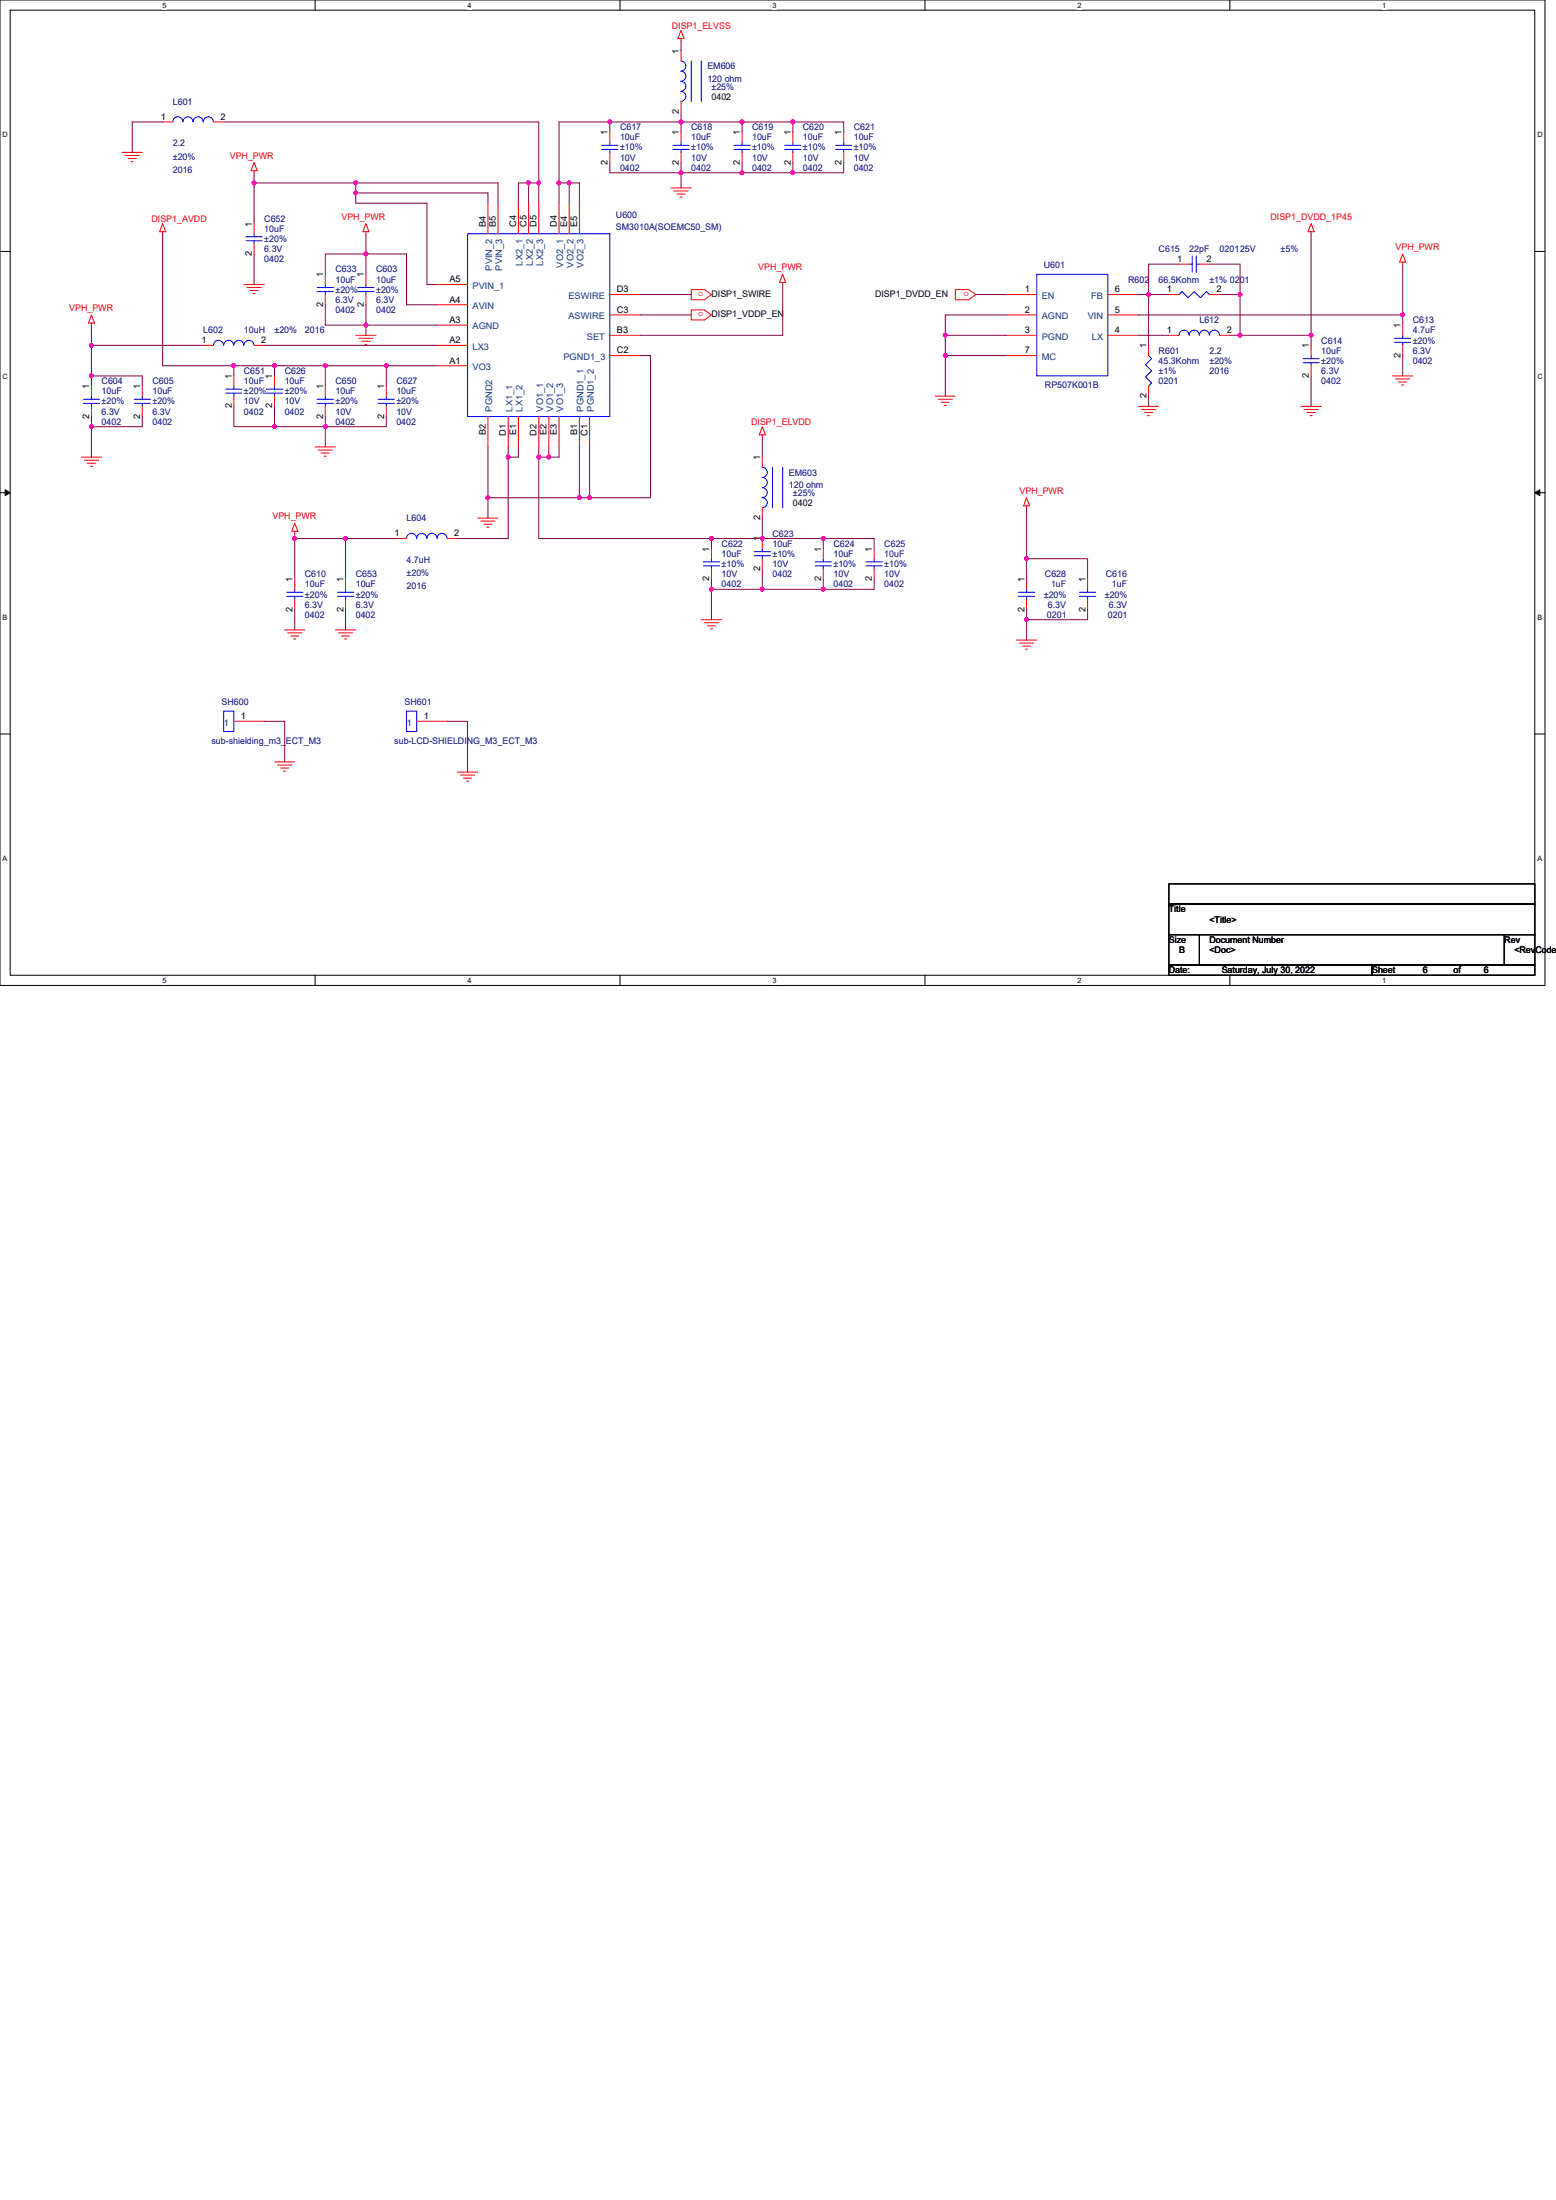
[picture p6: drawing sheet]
<svg xmlns="http://www.w3.org/2000/svg" width="210mm" height="297mm" viewBox="0 0 210 297" stroke-linecap="round" stroke-linejoin="round" font-family="sans-serif">
<path d="M0 0h208.5v133.1h-208.5zM1.4 1.4h205.7v130.3h-205.7z" fill="none" stroke="#000" stroke-width=".13"/>
<g fill="#fff">
<path d="M21.9 .1h.6v1.1h-.6z"/>
<path d="M21.9 131.8h.6v1.1h-.6z"/>
</g>
<path d="M42.5 0v1.4M42.5 131.7v1.4" fill="none" stroke="#000" stroke-width=".13"/>
<g fill="#fff">
<path d="M63.1 .1h.5v1.1h-.5z"/>
<path d="M63.1 131.8h.5v1.1h-.5z"/>
</g>
<path d="M83.7 0v1.4M83.7 131.7v1.4" fill="none" stroke="#000" stroke-width=".13"/>
<g fill="#fff">
<path d="M104.2 .1h.6v1.1h-.6z"/>
<path d="M104.2 131.8h.6v1.1h-.6z"/>
</g>
<path d="M124.8 0v1.4M124.8 131.7v1.4" fill="none" stroke="#000" stroke-width=".13"/>
<g fill="#fff">
<path d="M145.4 .1h.5v1.1h-.5z"/>
<path d="M145.4 131.8h.5v1.1h-.5z"/>
</g>
<path d="M166 0v1.4M166 131.7v1.4" fill="none" stroke="#000" stroke-width=".13"/>
<g fill="#fff">
<path d="M186.5 .1h.6v1.1h-.6z"/>
<path d="M186.5 131.8h.6v1.1h-.6z"/>
<path d="M.4 17.7h.7v1.1h-.7z"/>
<path d="M207.5 17.7h.7v1.1h-.7z"/>
<path d="M.4 50.2h.7v1.1h-.7z"/>
<path d="M207.5 50.2h.7v1.1h-.7z"/>
</g>
<path d="M0 34h1.4M207.1 34h1.4" fill="none" stroke="#000" stroke-width=".13"/>
<g fill="#fff">
<path d="M.4 82.8h.6v1.1h-.6z"/>
<path d="M207.5 82.8h.6v1.1h-.6z"/>
</g>
<path d="M0 66.5h1.4M207.1 66.5h1.4" fill="none" stroke="#000" stroke-width=".13"/>
<path d="M.7 66.1l.7 .4-.7 .4zM207.1 66.5l.7-.4v.8z" fill="#000" stroke="#000" stroke-width=".13"/>
<g fill="#fff">
<path d="M.4 115.4h.6v1.1h-.6z"/>
<path d="M207.5 115.4h.6v1.1h-.6z"/>
</g>
<path d="M0 99.1h1.4M207.1 99.1h1.4M157.7 119.3h49.4v2.8h-49.4zM157.7 122.1h49.4v4.1h-49.4zM157.7 126.2h4.2v4.1h-4.2zM157.7 130.3h27.5v1.4h-27.5zM161.9 126.2h41.1v4.1h-41.1zM185.2 130.3h21.9v1.4h-21.9zM203 126.2h4.1v4.1h-4.1z" fill="none" stroke="#000" stroke-width=".13"/>
<g fill="none" stroke="#f00" stroke-width=".13">
<path d="M21.9 16.5h1.4M28.8 16.5h1.4M82.3 17.8v1.4M91.9 6.9v1.3M91.9 13.7v1.4M91.9 17.8v1.4M91.9 5.2v.3M91.9 4.1l.4 1.1h-.8zM100.1 17.8v1.4M107 17.8v1.4M113.9 17.8v1.4M16.5 20.6h2.7"/>
<path d="M16.9 21h1.9M17.3 21.4h1.1M17.7 21.8h.3M21.9 30.2l.5 1.1h-.9zM21.9 31.3v.3M32.9 38.4h2.8M33.3 38.8h2M33.7 39.2h1.1M34.2 39.6h.2M34.3 30.2v1.4M34.3 32.9v1.4M34.3 23.1v.2"/>
<path d="M34.3 21.9l.4 1.2h-.8zM43.9 37v1.4M43.9 39.8v1.3M49.4 31.3v.3M49.4 37v1.4M49.4 39.8v1.3M49.4 30.2l.4 1.1h-.8zM59 38.4h4.1M65.8 27.4v4.2M67.2 27.4v4.2M70 27.4v4.2M71.3 27.4v4.2"/>
<path d="M72.7 27.4v4.2M75.4 27.4v4.2M76.8 27.4v4.2M78.2 27.4v4.2M82.3 39.8h4.1M82.3 20.6v1.3M90.5 25.4h2.8M90.9 25.8h2M91.4 26.2h1.1M91.8 26.6h.2M91.9 20.6v1.3M93.3 39.1h1.8l.9 .7-.9 .7h-1.8z"/>
<path d="M100.1 20.6v1.3M105.6 37l.4 1.1h-.8zM105.6 38.1v.3M107 20.6v1.3M113.9 20.6v1.3M128.9 39.1h1.8l1 .7-1 .7h-1.8zM135.8 39.8h4.1M149.5 39.8h4.1M157.7 39.8h1.4M159.1 35.7h1.4M161.9 35.7h1.3M163.2 39.8h1.4"/>
<path d="M176.9 31.3v.3M176.9 30.2l.5 1.1h-.9zM189.3 35.4v.3M189.3 34.3l.4 1.1h-.8zM12.3 43.6v.3M12.3 52.1v1.4M12.3 54.9v1.3M12.3 42.5l.5 1.1h-.9zM19.2 52.1v1.4M19.2 54.9v1.3M27.4 46.6h1.4M31.6 50.8v1.3"/>
<path d="M31.6 53.5v1.4M34.3 46.6h1.4M37 50.8v1.3M37 53.5v1.4M43.9 52.1v1.4M43.9 54.9v1.3M48 45.3h2.8M48.4 45.7h1.9M48.8 46.1h1.1M49.3 46.5h.2M52.1 52.1v1.4M52.1 54.9v1.3"/>
<path d="M59 46.6h4.1M59 49.4h4.1M59 41.1h4.1M59 43.9h4.1M65.8 56.2v4.1M68.6 56.2v4.1M70 56.2v4.1M72.7 56.2v4.1M74.1 56.2v4.1M75.4 56.2v4.1M78.2 56.2v4.1M79.6 56.2v4.1"/>
<path d="M82.3 42.5h4.1M82.3 45.3h4.1M82.3 48h4.1M93.3 41.8h1.8l.9 .7-.9 .7h-1.8zM102.9 58.7v.3M102.9 57.6l.4 1.1h-.8zM126.2 53.5h2.7M126.6 53.9h1.9M127 54.3h1.1M127.4 54.7h.3M135.8 42.5h4.1M135.8 45.3h4.1"/>
<path d="M135.8 48h4.1M149.5 45.3h4.1M149.5 42.5h4.1M153.6 54.9h2.8M154 55.3h2M154.5 55.7h1.1M154.9 56.1h.2M155 46.6v1.4M155 52.1v1.4M157.7 45.3h1.4M164.6 45.3h1.4M175.6 54.9h2.7"/>
<path d="M176 55.3h1.9M176.4 55.7h1.1M176.8 56.1h.3M176.9 46.6v1.4M176.9 49.4v1.4M187.9 50.8h2.7M188.3 51.2h1.9M188.7 51.6h1.1M189.1 52h.3M189.3 43.9v1.4M189.3 46.6v1.4M11 61.7h2.7"/>
<path d="M11.4 62.1h1.9M11.8 62.5h1.1M12.2 63h.3M39.8 70.6l.4 1.1h-.8zM39.8 71.7v.3M39.8 78.2v1.4M42.5 60.3h2.8M42.9 60.8h2M43.3 61.2h1.1M43.8 61.6h.2M46.6 78.2v1.4M53.5 72.7h1.4"/>
<path d="M60.3 72.7h1.4M64.5 70h2.7M64.9 70.4h1.9M65.3 70.8h1.1M65.7 71.2h.3M96 74.1v1.3M96 76.8v1.4M102.9 61.7v1.4M102.9 68.6v1.4M102.9 72.7v1.4M102.9 75.4v1.4M111.1 74.1v1.3"/>
<path d="M111.1 76.8v1.4M118 74.1v1.3M118 76.8v1.4M138.5 68.3v.3M138.5 78.2v1.4M138.5 67.2l.4 1.1h-.8zM146.8 78.2v1.4M31.6 97.4h4.1M38.4 85h2.7M38.8 85.4h1.9M39.2 85.9h1.1M39.6 86.3h.3"/>
<path d="M39.8 80.9v1.4M45.3 85h2.7M45.7 85.4h1.9M46.1 85.9h1.1M46.5 86.3h.3M46.6 80.9v1.4M56.2 97.4h4.1M94.6 83.7h2.8M95.1 84.1h1.9M95.5 84.5h1.1M95.9 84.9h.3M137.2 86.4h2.7"/>
<path d="M137.6 86.8h1.9M138 87.2h1.1M138.4 87.7h.3M138.5 80.9v1.4M146.8 80.9v1.4M37 102.9h2.8M37.4 103.3h2M37.9 103.7h1.1M38.3 104.1h.2M61.7 104.2h2.8M62.1 104.6h2M62.5 105.1h1.1"/>
<path d="M63 105.5h.2"/>
</g>
<g fill="none" stroke="#00f" stroke-width=".13">
<path d="M27.4 16.4a.69 .69 0 0 0-.7-.6 .69 .69 0 0 0-.7 .6 .68 .68 0 0 0-.6-.6 .68 .68 0 0 0-.7 .6 .68 .68 0 0 0-.7-.6 .68 .68 0 0 0-.7 .6M28.8 16.4a.68 .68 0 0 0-.7-.6 .68 .68 0 0 0-.7 .6M81.2 19.6h2.2M82.3 19.2v.4M90.8 19.6h2.2M91.9 8.2a.68 .68 0 0 1 .7 .7 .68 .68 0 0 1-.7 .7M91.9 9.6a.68 .68 0 0 1 .7 .7 .68 .68 0 0 1-.7 .7M91.9 11a.67 .67 0 0 1 .7 .7 .67 .67 0 0 1-.7 .6M91.9 12.3a.68 .68 0 0 1 .7 .7 .68 .68 0 0 1-.7 .7M91.9 19.2v.4M93.3 8.2v5.5M94.6 8.2v5.5"/>
<path d="M99 19.6h2.2M100.1 19.2v.4M105.9 19.6h2.2M107 19.2v.4M112.8 19.6h2.1M113.9 19.2v.4M33.2 32h2.2M33.2 32.5h2.2M34.3 31.6v.4M34.3 32.5v.4M42.8 38.8h2.2M42.8 39.4h2.2"/>
<path d="M43.9 38.4v.4M43.9 39.4v.4M48.3 38.8h2.2M48.3 39.4h2.2M49.4 38.4v.4M49.4 39.4v.4M63.1 31.6h19.2v24.6h-19.2zM81.2 20.2h2.2M82.3 20.2v.4M90.8 20.2h2.2M91.9 20.2v.4M99 20.2h2.2"/>
<path d="M100.1 20.2v.4M105.9 20.2h2.2M107 20.2v.4M112.8 20.2h2.1M113.9 20.2v.4M139.9 37h9.6v13.8h-9.6zM159.1 39.8l.4-.4 .8 .8 .9-.8 .8 .8 .8-.8 .4 .4M160.5 35.7h.4M160.9 34.6v2.2M161.4 34.6v2.2M161.4 35.7h.5M11.3 53.9h2.1"/>
<path d="M11.3 54.5h2.1M12.3 53.5v.4M12.3 54.5v.4M18.1 53.9h2.2M18.1 54.5h2.2M19.2 53.5v.4M19.2 54.5v.4M30.2 46.6a.68 .68 0 0 0-.7-.6 .68 .68 0 0 0-.7 .6M30.5 52.5h2.1M30.5 53.1h2.1M31.6 52.1v.4M31.6 53.1v.4"/>
<path d="M32.9 46.6a.68 .68 0 0 0-.7-.6 .68 .68 0 0 0-.7 .6 .68 .68 0 0 0-.6-.6 .68 .68 0 0 0-.7 .6M34.3 46.6a.68 .68 0 0 0-.7-.6 .68 .68 0 0 0-.7 .6M35.9 52.5h2.2M35.9 53.1h2.2M37 52.1v.4M37 53.1v.4M42.8 53.9h2.2M42.8 54.5h2.2M43.9 53.5v.4M43.9 54.5v.4M51 53.9h2.2M51 54.5h2.2"/>
<path d="M52.1 53.5v.4M52.1 54.5v.4M155 48l.4 .4-.8 .9 .8 .8-.8 .8 .8 .8-.4 .4M160.5 45.3a.68 .68 0 0 0-.7-.7 .68 .68 0 0 0-.7 .7M161.8 45.3a.68 .68 0 0 0-.6-.7 .68 .68 0 0 0-.7 .7M163.2 45.3a.67 .67 0 0 0-.7-.7 .67 .67 0 0 0-.6 .7M164.6 45.3a.68 .68 0 0 0-.7-.7 .68 .68 0 0 0-.7 .7M175.9 48.4h2.1M175.9 49h2.1M176.9 48v.4M176.9 49v.4M188.2 45.7h2.2"/>
<path d="M188.2 46.2h2.2M189.3 45.3v.4M189.3 46.2v.4M38.7 80h2.2M39.8 79.6v.4M45.6 80h2.1M46.6 79.6v.4M56.2 72.7a.68 .68 0 0 0-.7-.7 .68 .68 0 0 0-.6 .7M57.6 72.7a.68 .68 0 0 0-.7-.7 .68 .68 0 0 0-.7 .7M59 72.7a.68 .68 0 0 0-.7-.7 .68 .68 0 0 0-.7 .7M60.3 72.7a.67 .67 0 0 0-.6-.7 .67 .67 0 0 0-.7 .7M94.9 75.9h2.2"/>
<path d="M94.9 76.4h2.2M96 75.4v.5M96 76.4v.4M101.8 74.5h2.2M101.8 75h2.2M102.8 63.1a.68 .68 0 0 1 .7 .7 .68 .68 0 0 1-.7 .7M102.8 64.5a.68 .68 0 0 1 .7 .7 .68 .68 0 0 1-.7 .6M102.8 65.8a.67 .67 0 0 1 .7 .7 .67 .67 0 0 1-.7 .7M102.8 67.2a.68 .68 0 0 1 .7 .7 .68 .68 0 0 1-.7 .7M102.9 74.1v.4M102.9 75v.4M104.2 63.1v5.5"/>
<path d="M105.6 63.1v5.5M110 75.9h2.2M110 76.4h2.2M111.1 75.4v.5M111.1 76.4v.4M116.9 75.9h2.2M116.9 76.4h2.2M118 75.4v.5M118 76.4v.4M137.4 80h2.2M138.5 79.6v.4M145.7 80h2.2"/>
<path d="M146.8 79.6v.4M30.2 96h1.4v2.8h-1.4zM38.7 80.5h2.2M39.8 80.5v.4M45.6 80.5h2.1M46.6 80.5v.4M54.9 96h1.3v2.8h-1.3zM137.4 80.5h2.2M138.5 80.5v.4M145.7 80.5h2.2M146.8 80.5v.4"/>
</g>
<g fill="none" stroke="#800040" stroke-width=".13">
<path d="M21.9 16.5h-4.1v4.1M30.2 16.5h42.5v8.2M82.3 16.5v1.3M82.3 16.5h9.6M82.3 16.5h-6.9v8.2M91.9 5.5v1.4M91.9 15.1v1.4M91.9 16.5v1.3M91.9 16.5h8.2M107 16.5h-6.9v1.3M113.9 17.8v-1.3h-6.9v1.3M21.9 31.6v17.8h9.7"/>
<path d="M34.3 23.3v1.4M34.3 34.3v4.1M48 24.7h-13.7v5.5M48 24.7v1.4M48 26.1h17.8v1.3M48 26.1v1.3h9.6v11h1.4M48 24.7h19.2v2.7M49.4 34.3h-5.5v2.7M49.4 34.3h5.5v6.8h4.1M49.4 31.6v2.7M49.4 34.3v2.7M71.3 24.7h-1.3v2.7"/>
<path d="M71.3 24.7h1.4M71.3 24.7v2.7M72.7 24.7v2.7M75.4 24.7h1.4M75.4 24.7v2.7M76.8 24.7h1.4v2.7M76.8 24.7v2.7M82.3 21.9v1.4h9.6M86.4 39.8h6.9M91.9 21.9v1.4M91.9 23.3v2.1M91.9 23.3h8.2"/>
<path d="M100.1 21.9v1.4h6.9M105.6 38.4v6.9h-19.2M107 21.9v1.4h6.9v-1.4M131.7 39.8h4.1M153.6 39.8h1.4M155 39.8h2.7M155 39.8v6.8M159.1 35.7h-4.1v4.1M163.2 35.7h4.1v4.1M164.6 39.8h2.7M167.3 39.8v5.5M176.9 31.6v13.7"/>
<path d="M189.3 35.7v6.8M12.3 43.9v2.7M12.3 46.6v4.2M12.3 46.6h15.1M12.3 56.2v1.4M12.3 57.6v4.1M12.3 50.8h6.9v1.3M12.3 50.8v1.3M19.2 56.2v1.4h-6.9M31.6 54.9v2.7h5.4M35.7 46.6h23.3M37 49.4h-5.4v1.4"/>
<path d="M37 49.4v1.4M37 54.9v2.7M37 49.4h6.9M37 57.6h6.9M43.9 49.4h8.2M43.9 49.4v2.7M43.9 57.6v2.7M43.9 56.2v1.4M43.9 41.1v2.8h5.5M49.4 41.1v2.8M49.4 43.9v1.4M49.4 43.9h9.6"/>
<path d="M52.1 56.2v1.4h-8.2M59 49.4h-6.9v2.7M86.4 42.5h6.9M86.4 48h1.4v19.2h-8.2M102.9 59v2.7M127.6 45.3v2.7M127.6 45.3h8.2M127.6 48h8.2M127.6 48v5.5M135.8 42.5h-8.2v2.8M153.6 45.3h4.1M153.6 42.5h35.7"/>
<path d="M155 53.5v1.4M166 45.3h1.3M167.3 45.3h9.6M176.9 45.3v1.3M176.9 50.8v4.1M189.3 42.5v1.4M189.3 48v2.8M39.8 72.7h6.8M39.8 72v.7M39.8 72.7v5.5M46.6 72.7v5.5M46.6 72.7h6.9"/>
<path d="M65.8 67.2h12.4M65.8 60.3v6.9M65.8 67.2v2.8M68.6 61.7v11h-6.9M68.6 60.3v1.4M70 60.3v1.4h-1.4M72.7 61.7h1.4M72.7 60.3v1.4M72.7 61.7v11h23.3M74.1 60.3v1.4M75.4 60.3v1.4h-1.3M78.2 67.2h1.4"/>
<path d="M78.2 60.3v6.9M79.6 60.3v6.9M96 78.2v1.4M96 79.6h6.9M96 79.6v4.1M102.9 72.7h8.2M102.9 79.6h8.2M102.9 72.7h-6.9v1.4M102.9 70v2.7M102.9 76.8v2.8M111.1 72.7v1.4M111.1 78.2v1.4"/>
<path d="M111.1 72.7h6.9v1.4M118 78.2v1.4h-6.9M138.5 75.4h8.3v2.8M138.5 68.6v6.8M138.5 75.4v2.8M35.7 97.4h2.7v5.5M39.8 82.3v2.7M46.6 82.3v2.7M60.3 97.4h2.8v6.8M138.5 82.3v1.4M146.8 82.3v1.4h-8.3v2.7"/>
</g>
<g fill="#f0f" stroke="#f0f" stroke-width=".13">
<circle cx="72.7" cy="24.7" r=".27"/>
<circle cx="82.3" cy="16.5" r=".27"/>
<circle cx="75.4" cy="24.7" r=".27"/>
<circle cx="34.3" cy="24.7" r=".27"/>
<circle cx="91.9" cy="23.3" r=".27"/>
<circle cx="48" cy="24.7" r=".27"/>
<circle cx="71.3" cy="24.7" r=".27"/>
<circle cx="76.8" cy="24.7" r=".27"/>
<circle cx="48" cy="26" r=".27"/>
<circle cx="49.4" cy="34.3" r=".27"/>
<circle cx="49.4" cy="43.9" r=".27"/>
<circle cx="12.3" cy="46.6" r=".27"/>
<circle cx="31.5" cy="49.4" r=".27"/>
<circle cx="37" cy="49.4" r=".27"/>
<circle cx="43.9" cy="49.4" r=".27"/>
<circle cx="12.3" cy="50.7" r=".27"/>
<circle cx="12.3" cy="57.6" r=".27"/>
<circle cx="68.6" cy="61.7" r=".27"/>
<circle cx="72.7" cy="61.7" r=".27"/>
<circle cx="74" cy="61.7" r=".27"/>
<circle cx="65.8" cy="67.2" r=".27"/>
<circle cx="79.6" cy="67.2" r=".27"/>
<circle cx="78.2" cy="67.2" r=".27"/>
<circle cx="39.8" cy="72.7" r=".27"/>
<circle cx="96" cy="72.7" r=".27"/>
<circle cx="176.9" cy="45.3" r=".27"/>
<circle cx="155" cy="39.8" r=".27"/>
<circle cx="167.3" cy="39.8" r=".27"/>
<circle cx="189.3" cy="42.5" r=".27"/>
<circle cx="127.6" cy="45.3" r=".27"/>
<circle cx="167.3" cy="45.3" r=".27"/>
<circle cx="127.6" cy="48" r=".27"/>
<circle cx="91.9" cy="16.5" r=".27"/>
<circle cx="100.1" cy="16.5" r=".27"/>
<circle cx="107" cy="16.5" r=".27"/>
<circle cx="100.1" cy="23.3" r=".27"/>
<circle cx="107" cy="23.3" r=".27"/>
<circle cx="111.1" cy="72.7" r=".27"/>
<circle cx="102.9" cy="72.7" r=".27"/>
<circle cx="96" cy="79.6" r=".27"/>
<circle cx="111.1" cy="79.6" r=".27"/>
<circle cx="102.9" cy="79.6" r=".27"/>
<circle cx="43.9" cy="57.6" r=".27"/>
<circle cx="37" cy="57.6" r=".27"/>
<circle cx="52.1" cy="49.4" r=".27"/>
<circle cx="138.5" cy="75.4" r=".27"/>
<circle cx="138.5" cy="83.7" r=".27"/>
<circle cx="46.6" cy="72.7" r=".27"/>
</g>
<g font-size="1.2" fill="#f00">
<text x="90.7" y="3.9">DISP1_ELVSS</text>
<text x="31" y="21.4">VPH_PWR</text>
<text x="20.4" y="29.9">DISP1_AVDD</text>
<text x="46.1" y="29.7">VPH_PWR</text>
<text x="171.4" y="29.7">DISP1_DVDD_1P45</text>
<text x="188.3" y="33.8">VPH_PWR</text>
<text x="9.3" y="42">VPH_PWR</text>
<text x="94.9" y="39.5" transform="rotate(-180 94.9 39.5)">o</text>
<text x="102.3" y="36.5">VPH_PWR</text>
<text x="130.7" y="39.5" transform="rotate(-180 130.7 39.5)">o</text>
<text x="94.9" y="42.2" transform="rotate(-180 94.9 42.2)">o</text>
<text x="101.4" y="57.4">DISP1_ELVDD</text>
<text x="36.8" y="70.1">VPH_PWR</text>
<text x="137.6" y="66.7">VPH_PWR</text>
</g>
<g font-size="1.2">
<text x="91.6" y="7.3" transform="rotate(-90 91.6 7.3)">1</text>
<text x="21.7" y="16.2">1</text>
<text x="29.8" y="16.2">2</text>
<text x="91.6" y="15.4" transform="rotate(-90 91.6 15.4)">2</text>
<text x="96" y="13.5">0402</text>
<text x="82" y="22.2" transform="rotate(-90 82 22.2)">2</text>
<text x="82" y="18.2" transform="rotate(-90 82 18.2)">1</text>
<text x="91.6" y="22.2" transform="rotate(-90 91.6 22.2)">2</text>
<text x="91.6" y="18.2" transform="rotate(-90 91.6 18.2)">1</text>
<text x="99.8" y="22.2" transform="rotate(-90 99.8 22.2)">2</text>
<text x="99.8" y="18.2" transform="rotate(-90 99.8 18.2)">1</text>
<text x="106.7" y="22.2" transform="rotate(-90 106.7 22.2)">2</text>
<text x="106.7" y="18.2" transform="rotate(-90 106.7 18.2)">1</text>
<text x="113.6" y="22.2" transform="rotate(-90 113.6 22.2)">2</text>
<text x="113.6" y="18.2" transform="rotate(-90 113.6 18.2)">1</text>
<text x="34" y="34.6" transform="rotate(-90 34 34.6)">2</text>
<text x="34" y="30.6" transform="rotate(-90 34 30.6)">1</text>
<text x="65.6" y="30.6" transform="rotate(-90 65.6 30.6)">B4</text>
<text x="66.9" y="30.6" transform="rotate(-90 66.9 30.6)">B5</text>
<text x="69.7" y="30.6" transform="rotate(-90 69.7 30.6)">C4</text>
<text x="71" y="30.6" transform="rotate(-90 71 30.6)">C5</text>
<text x="72.4" y="30.6" transform="rotate(-90 72.4 30.6)">D5</text>
<text x="75.1" y="30.6" transform="rotate(-90 75.1 30.6)">D4</text>
<text x="76.5" y="30.6" transform="rotate(-90 76.5 30.6)">E4</text>
<text x="77.9" y="30.6" transform="rotate(-90 77.9 30.6)">E5</text>
<text x="158.9" y="35.4">1</text>
<text x="162.8" y="35.4">2</text>
<text x="43.6" y="41.4" transform="rotate(-90 43.6 41.4)">2</text>
<text x="43.6" y="37.5" transform="rotate(-90 43.6 37.5)">1</text>
<text x="49.1" y="41.4" transform="rotate(-90 49.1 41.4)">2</text>
<text x="49.1" y="37.5" transform="rotate(-90 49.1 37.5)">1</text>
<text x="60.6" y="38.1">A5</text>
<text x="60.6" y="40.9">A4</text>
<text x="83.2" y="39.5">D3</text>
<text x="96" y="40.1">DISP1_SWIRE</text>
<text x="118.1" y="40.1">DISP1_DVDD_EN</text>
<text x="138.3" y="39.5">1</text>
<text x="150.5" y="39.5">6</text>
<text x="157.5" y="39.5">1</text>
<text x="164.2" y="39.5">2</text>
<text x="27.2" y="46.3">1</text>
<text x="35.2" y="46.3">2</text>
<text x="60.6" y="46.3">A2</text>
<text x="60.6" y="43.6">A3</text>
<text x="83.2" y="42.2">C3</text>
<text x="83.2" y="47.7">C2</text>
<text x="83.2" y="45">B3</text>
<text x="96" y="42.8">DISP1_VDDP_EN</text>
<text x="138.3" y="42.2">2</text>
<text x="138.3" y="45">3</text>
<text x="138.3" y="47.7">7</text>
<text x="150.5" y="45">4</text>
<text x="150.5" y="42.2">5</text>
<text x="154.7" y="47.1" transform="rotate(-90 154.7 47.1)">1</text>
<text x="157.5" y="45">1</text>
<text x="165.5" y="45">2</text>
<text x="176.6" y="47.1" transform="rotate(-90 176.6 47.1)">1</text>
<text x="189" y="44.3" transform="rotate(-90 189 44.3)">1</text>
<text x="12" y="52.5" transform="rotate(-90 12 52.5)">1</text>
<text x="18.9" y="52.5" transform="rotate(-90 18.9 52.5)">1</text>
<text x="31.3" y="51.2" transform="rotate(-90 31.3 51.2)">1</text>
<text x="36.7" y="51.2" transform="rotate(-90 36.7 51.2)">1</text>
<text x="43.6" y="52.5" transform="rotate(-90 43.6 52.5)">1</text>
<text x="51.8" y="52.5" transform="rotate(-90 51.8 52.5)">1</text>
<text x="60.6" y="49.1">A1</text>
<text x="154.7" y="53.8" transform="rotate(-90 154.7 53.8)">2</text>
<text x="176.6" y="51" transform="rotate(-90 176.6 51)">2</text>
<text x="189" y="48.3" transform="rotate(-90 189 48.3)">2</text>
<text x="12" y="56.5" transform="rotate(-90 12 56.5)">2</text>
<text x="18.9" y="56.5" transform="rotate(-90 18.9 56.5)">2</text>
<text x="31.3" y="55.1" transform="rotate(-90 31.3 55.1)">2</text>
<text x="36.7" y="55.1" transform="rotate(-90 36.7 55.1)">2</text>
<text x="43.6" y="56.5" transform="rotate(-90 43.6 56.5)">2</text>
<text x="51.8" y="56.5" transform="rotate(-90 51.8 56.5)">2</text>
<text x="65.6" y="58.7" transform="rotate(-90 65.6 58.7)">B2</text>
<text x="68.3" y="58.8" transform="rotate(-90 68.3 58.8)">D1</text>
<text x="69.7" y="58.7" transform="rotate(-90 69.7 58.7)">E1</text>
<text x="72.4" y="58.8" transform="rotate(-90 72.4 58.8)">D2</text>
<text x="73.8" y="58.7" transform="rotate(-90 73.8 58.7)">E2</text>
<text x="75.1" y="58.7" transform="rotate(-90 75.1 58.7)">E3</text>
<text x="77.9" y="58.7" transform="rotate(-90 77.9 58.7)">B1</text>
<text x="79.3" y="58.8" transform="rotate(-90 79.3 58.8)">C1</text>
<text x="102.6" y="62.1" transform="rotate(-90 102.6 62.1)">1</text>
<text x="102.6" y="70.2" transform="rotate(-90 102.6 70.2)">2</text>
<text x="107" y="68.3">0402</text>
<text x="53.2" y="72.4">1</text>
<text x="61.3" y="72.4">2</text>
<text x="95.7" y="74.5" transform="rotate(-90 95.7 74.5)">1</text>
<text x="102.6" y="77.1" transform="rotate(-90 102.6 77.1)">2</text>
<text x="102.6" y="73.1" transform="rotate(-90 102.6 73.1)">1</text>
<text x="110.8" y="74.5" transform="rotate(-90 110.8 74.5)">1</text>
<text x="117.7" y="74.5" transform="rotate(-90 117.7 74.5)">1</text>
<text x="39.5" y="82.6" transform="rotate(-90 39.5 82.6)">2</text>
<text x="39.5" y="78.6" transform="rotate(-90 39.5 78.6)">1</text>
<text x="46.3" y="82.6" transform="rotate(-90 46.3 82.6)">2</text>
<text x="46.3" y="78.6" transform="rotate(-90 46.3 78.6)">1</text>
<text x="95.7" y="78.5" transform="rotate(-90 95.7 78.5)">2</text>
<text x="110.8" y="78.5" transform="rotate(-90 110.8 78.5)">2</text>
<text x="117.7" y="78.5" transform="rotate(-90 117.7 78.5)">2</text>
<text x="138.2" y="82.6" transform="rotate(-90 138.2 82.6)">2</text>
<text x="138.2" y="78.6" transform="rotate(-90 138.2 78.6)">1</text>
<text x="146.5" y="82.6" transform="rotate(-90 146.5 82.6)">2</text>
<text x="146.5" y="78.6" transform="rotate(-90 146.5 78.6)">1</text>
<text x="32.5" y="97.1">1</text>
<text x="57.2" y="97.1">1</text>
<text x="157.7" y="123.2">Title</text>
<text x="163.2" y="124.6">&lt;Title&gt;</text>
<text x="157.7" y="127.3">Size</text>
<text x="157.7" y="131.4">Date:</text>
<text x="159.1" y="128.7">B</text>
<text x="163.2" y="127.3">Document Number</text>
<text x="163.2" y="128.7">&lt;Doc&gt;</text>
<text x="164.9" y="131.4">Saturday, July 30, 2022</text>
<text x="185.2" y="131.4">Sheet</text>
<text x="192" y="131.4">6</text>
<text x="196.2" y="131.4">of</text>
<text x="200.3" y="131.4">6</text>
<text x="203" y="127.3">Rev</text>
<text x="204.4" y="128.7">&lt;RevCode</text>
</g>
<g font-size="1.2" fill="#000080">
<text x="95.5" y="9.4">EM606</text>
<text x="95.5" y="11">120 ohm</text>
<text x="23.3" y="14.2">L601</text>
<text x="83.7" y="17.6">C617</text>
<text x="93.3" y="17.6">C618</text>
<text x="96" y="12.1">±25%</text>
<text x="101.5" y="17.6">C619</text>
<text x="108.4" y="17.6">C620</text>
<text x="115.2" y="17.6">C621</text>
<text x="23.3" y="19.8">2.2</text>
<text x="23.3" y="21.6">±20%</text>
<text x="23.3" y="23.3">2016</text>
<text x="83.7" y="19">10uF</text>
<text x="83.7" y="23.1">0402</text>
<text x="83.7" y="21.7">10V</text>
<text x="83.7" y="20.3">±10%</text>
<text x="93.3" y="19">10uF</text>
<text x="93.3" y="23.1">0402</text>
<text x="93.3" y="21.7">10V</text>
<text x="93.3" y="20.3">±10%</text>
<text x="101.5" y="19">10uF</text>
<text x="101.5" y="23.1">0402</text>
<text x="101.5" y="21.7">10V</text>
<text x="101.5" y="20.3">±10%</text>
<text x="108.4" y="19">10uF</text>
<text x="108.4" y="23.1">0402</text>
<text x="108.4" y="21.7">10V</text>
<text x="108.4" y="20.3">±10%</text>
<text x="115.2" y="19">10uF</text>
<text x="115.2" y="23.1">0402</text>
<text x="115.2" y="21.7">10V</text>
<text x="115.2" y="20.3">±10%</text>
<text x="35.7" y="29.9">C652</text>
<text x="83.1" y="29.4">U600</text>
<text x="35.7" y="31.3">10uF</text>
<text x="35.7" y="35.4">0402</text>
<text x="35.7" y="34">6.3V</text>
<text x="35.7" y="32.7">±20%</text>
<text x="83.1" y="31">SM3010A(SOEMC50_SM)</text>
<text x="156.4" y="34">C615</text>
<text x="160.5" y="34">22pF</text>
<text x="164.6" y="34">020125V</text>
<text x="172.8" y="34">±5%</text>
<text x="45.3" y="36.8">C633</text>
<text x="45.3" y="38.2">10uF</text>
<text x="45.3" y="40.9">6.3V</text>
<text x="45.3" y="39.5">±20%</text>
<text x="50.8" y="36.8">C603</text>
<text x="50.8" y="38.2">10uF</text>
<text x="50.8" y="40.9">6.3V</text>
<text x="50.8" y="39.5">±20%</text>
<text x="140.9" y="36.2">U601</text>
<text x="152.3" y="38.2">R602</text>
<text x="156.4" y="38.2">66.5Kohm</text>
<text x="163.2" y="38.2">±1% 0201</text>
<text x="27.4" y="45">L602</text>
<text x="32.9" y="45">10uH</text>
<text x="37" y="45">±20%</text>
<text x="41.1" y="45">2016</text>
<text x="45.3" y="42.3">0402</text>
<text x="50.8" y="42.3">0402</text>
<text x="156.4" y="47.8">R601</text>
<text x="161.9" y="43.6">L612</text>
<text x="163.2" y="47.8">2.2</text>
<text x="178.3" y="46.4">C614</text>
<text x="178.3" y="47.8">10uF</text>
<text x="190.6" y="43.6">C613</text>
<text x="190.6" y="45">4.7uF</text>
<text x="190.6" y="47.8">6.3V</text>
<text x="190.6" y="46.4">±20%</text>
<text x="13.7" y="51.9">C604</text>
<text x="13.7" y="53.3">10uF</text>
<text x="20.6" y="51.9">C605</text>
<text x="20.6" y="53.3">10uF</text>
<text x="32.9" y="50.5">C651</text>
<text x="32.9" y="51.9">10uF</text>
<text x="32.9" y="53.3">±20%</text>
<text x="38.4" y="50.5">C626</text>
<text x="38.4" y="51.9">10uF</text>
<text x="38.4" y="53.3">±20%</text>
<text x="45.3" y="51.9">C650</text>
<text x="45.3" y="53.3">10uF</text>
<text x="53.5" y="51.9">C627</text>
<text x="53.5" y="53.3">10uF</text>
<text x="141" y="52.4">RP507K001B</text>
<text x="156.4" y="49.1">45.3Kohm</text>
<text x="156.4" y="50.5">±1%</text>
<text x="156.4" y="51.9">0201</text>
<text x="163.2" y="49.1">±20%</text>
<text x="163.2" y="50.5">2016</text>
<text x="178.3" y="51.9">0402</text>
<text x="178.3" y="50.5">6.3V</text>
<text x="178.3" y="49.1">±20%</text>
<text x="190.6" y="49.1">0402</text>
<text x="13.7" y="57.4">0402</text>
<text x="13.7" y="56">6.3V</text>
<text x="13.7" y="54.6">±20%</text>
<text x="20.6" y="57.4">0402</text>
<text x="20.6" y="56">6.3V</text>
<text x="20.6" y="54.6">±20%</text>
<text x="32.9" y="56">0402</text>
<text x="32.9" y="54.6">10V</text>
<text x="38.4" y="56">0402</text>
<text x="38.4" y="54.6">10V</text>
<text x="45.3" y="57.4">0402</text>
<text x="45.3" y="56">10V</text>
<text x="45.3" y="54.6">±20%</text>
<text x="53.5" y="57.4">0402</text>
<text x="53.5" y="56">10V</text>
<text x="53.5" y="54.6">±20%</text>
<text x="106.4" y="64.2">EM603</text>
<text x="106.4" y="65.9">120 ohm</text>
<text x="54.9" y="70.4">L604</text>
<text x="107" y="67">±25%</text>
<text x="41.1" y="77.9">C610</text>
<text x="48" y="77.9">C653</text>
<text x="54.9" y="76">4.7uH</text>
<text x="54.9" y="77.8">±20%</text>
<text x="97.4" y="73.8">C622</text>
<text x="97.4" y="75.2">10uF</text>
<text x="97.4" y="77.9">10V</text>
<text x="97.4" y="76.6">±10%</text>
<text x="104.2" y="72.5">C623</text>
<text x="104.2" y="73.8">10uF</text>
<text x="104.2" y="77.9">0402</text>
<text x="104.2" y="76.6">10V</text>
<text x="104.2" y="75.2">±10%</text>
<text x="112.5" y="73.8">C624</text>
<text x="112.5" y="75.2">10uF</text>
<text x="112.5" y="77.9">10V</text>
<text x="112.5" y="76.6">±10%</text>
<text x="119.3" y="73.8">C625</text>
<text x="119.3" y="75.2">10uF</text>
<text x="119.3" y="77.9">10V</text>
<text x="119.3" y="76.6">±10%</text>
<text x="141" y="77.9">C628</text>
<text x="149.2" y="77.9">C616</text>
<text x="41.1" y="79.3">10uF</text>
<text x="41.1" y="83.4">0402</text>
<text x="41.1" y="82">6.3V</text>
<text x="41.1" y="80.7">±20%</text>
<text x="48" y="79.3">10uF</text>
<text x="48" y="83.4">0402</text>
<text x="48" y="82">6.3V</text>
<text x="48" y="80.7">±20%</text>
<text x="54.9" y="79.6">2016</text>
<text x="97.4" y="79.3">0402</text>
<text x="112.5" y="79.3">0402</text>
<text x="119.3" y="79.3">0402</text>
<text x="140.9" y="80.7">±20%</text>
<text x="141.3" y="83.4">0201</text>
<text x="141.4" y="82">6.3V</text>
<text x="141.8" y="79.3">1uF</text>
<text x="149.1" y="80.7">±20%</text>
<text x="149.5" y="83.4">0201</text>
<text x="149.6" y="82">6.3V</text>
<text x="150.1" y="79.3">1uF</text>
<text x="29.9" y="95.2">SH600</text>
<text x="54.6" y="95.2">SH601</text>
<text x="28.5" y="100.4">sub-shielding_m3_ECT_M3</text>
<text x="53.2" y="100.4">sub-LCD-SHIELDING_M3_ECT_M3</text>
</g>
<g font-size="1.2" fill="#004080">
<text x="70.5" y="35.9" transform="rotate(-90 70.5 35.9)">LX2_1</text>
<text x="71.9" y="35.9" transform="rotate(-90 71.9 35.9)">LX2_2</text>
<text x="73.3" y="35.9" transform="rotate(-90 73.3 35.9)">LX2_3</text>
<text x="63.8" y="39">PVIN_1</text>
<text x="63.8" y="41.7">AVIN</text>
<text x="66.4" y="36.5" transform="rotate(-90 66.4 36.5)">PVIN_2</text>
<text x="67.8" y="36.5" transform="rotate(-90 67.8 36.5)">PVIN_3</text>
<text x="76" y="36.1" transform="rotate(-90 76 36.1)">VO2_1</text>
<text x="76.7" y="40.3">ESWIRE</text>
<text x="77.4" y="36.1" transform="rotate(-90 77.4 36.1)">VO2_2</text>
<text x="78.8" y="36.1" transform="rotate(-90 78.8 36.1)">VO2_3</text>
<text x="140.6" y="40.3">EN</text>
<text x="147.3" y="40.3">FB</text>
<text x="63.8" y="47.2">LX3</text>
<text x="63.8" y="44.5">AGND</text>
<text x="76.7" y="43.1">ASWIRE</text>
<text x="79.2" y="45.8">SET</text>
<text x="140.6" y="43.1">AGND</text>
<text x="140.6" y="45.8">PGND</text>
<text x="146.8" y="43.1">VIN</text>
<text x="147.4" y="45.8">LX</text>
<text x="63.8" y="50">VO3</text>
<text x="76" y="48.6">PGND1_3</text>
<text x="140.6" y="48.6">MC</text>
<text x="66.4" y="55.6" transform="rotate(-90 66.4 55.6)">PGND2</text>
<text x="69.2" y="55.6" transform="rotate(-90 69.2 55.6)">LX1_1</text>
<text x="70.5" y="55.6" transform="rotate(-90 70.5 55.6)">LX1_2</text>
<text x="73.3" y="55.6" transform="rotate(-90 73.3 55.6)">VO1_1</text>
<text x="74.6" y="55.6" transform="rotate(-90 74.6 55.6)">VO1_2</text>
<text x="76" y="55.6" transform="rotate(-90 76 55.6)">VO1_3</text>
<text x="78.8" y="55.6" transform="rotate(-90 78.8 55.6)">PGND1_1</text>
<text x="80.1" y="55.6" transform="rotate(-90 80.1 55.6)">PGND1_2</text>
<text x="30.2" y="98">1</text>
<text x="54.9" y="98">1</text>
</g>
<g font-size="1">
<text x="21.9" y="1">5</text>
<text x="63.1" y="1">4</text>
<text x="104.2" y="1">3</text>
<text x="145.4" y="1">2</text>
<text x="186.5" y="1">1</text>
<text x=".4" y="18.5">D</text>
<text x="207.5" y="18.5">D</text>
<text x=".4" y="51.1">C</text>
<text x="207.5" y="51.1">C</text>
<text x=".4" y="83.7">B</text>
<text x="207.5" y="83.7">B</text>
<text x=".4" y="116.3">A</text>
<text x="207.5" y="116.3">A</text>
<text x="21.9" y="132.7">5</text>
<text x="63.1" y="132.7">4</text>
<text x="104.2" y="132.7">3</text>
<text x="145.4" y="132.7">2</text>
<text x="186.5" y="132.7">1</text>
</g>
</svg>
